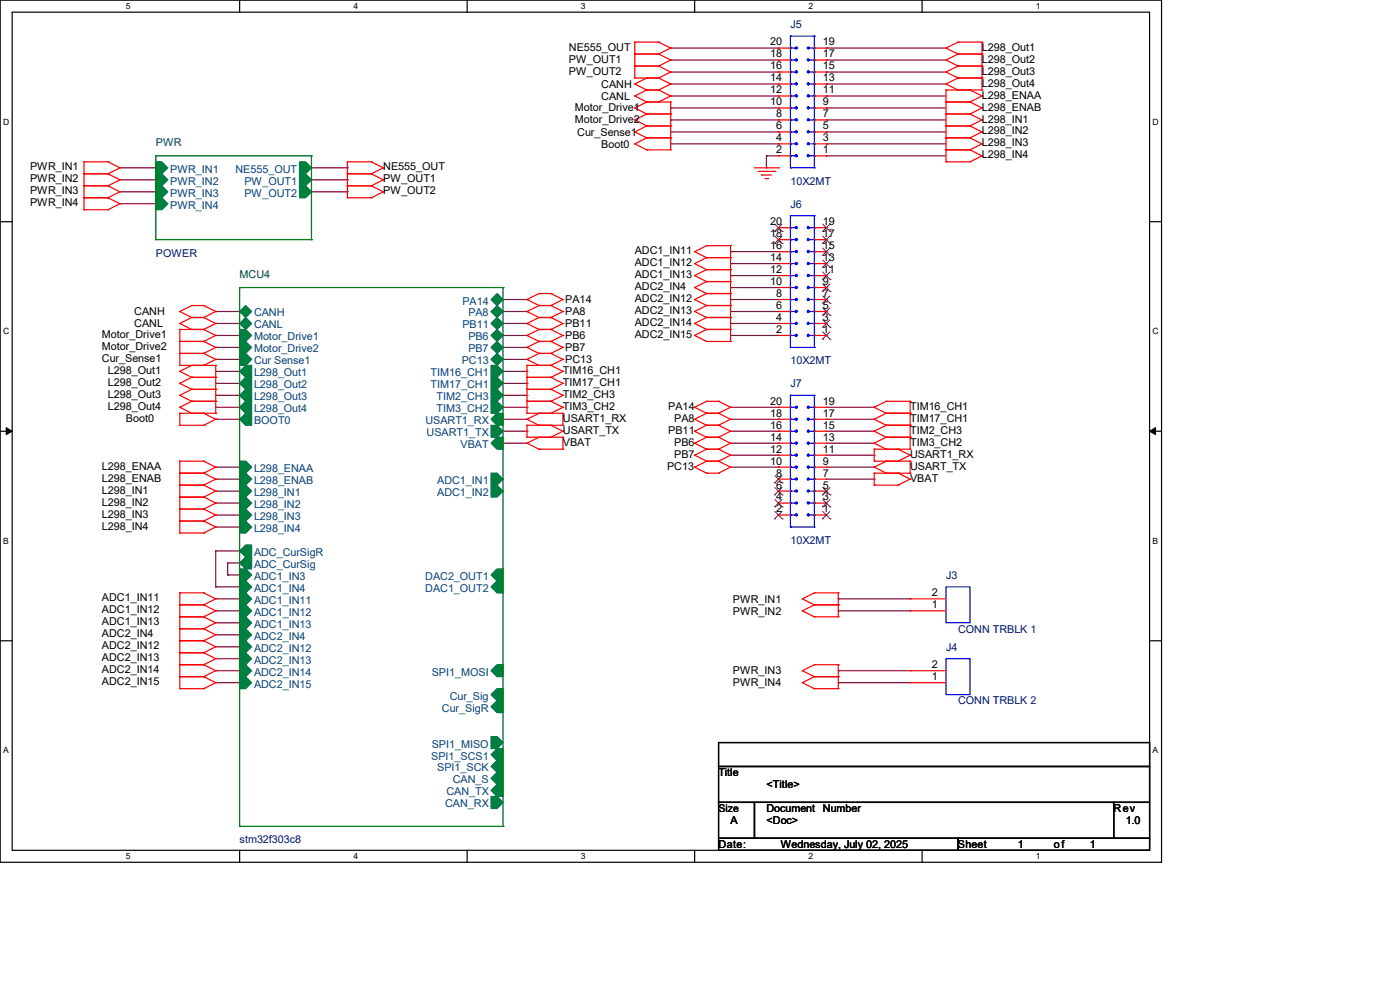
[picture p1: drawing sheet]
<svg xmlns="http://www.w3.org/2000/svg" width="297mm" height="210mm" viewBox="0 0 297 210" stroke-linecap="round" stroke-linejoin="round" font-family="sans-serif">
<path d="M0 0h246.4v182.9h-246.4zM2.6 2.6h241.3v177.8h-241.3z" fill="none" stroke="#000" stroke-width=".25"/>
<g fill="#fff">
<path d="M26.7 .3h1v2h-1z"/>
<path d="M26.7 180.6h1v2h-1z"/>
</g>
<path d="M50.8 0v2.6M50.8 180.4v2.5" fill="none" stroke="#000" stroke-width=".25"/>
<g fill="#fff">
<path d="M75 .3h.9v2h-.9z"/>
<path d="M75 180.6h.9v2h-.9z"/>
</g>
<path d="M99.1 0v2.6M99.1 180.4v2.5" fill="none" stroke="#000" stroke-width=".25"/>
<g fill="#fff">
<path d="M123.2 .3h1v2h-1z"/>
<path d="M123.2 180.6h1v2h-1z"/>
</g>
<path d="M147.4 0v2.6M147.4 180.4v2.5" fill="none" stroke="#000" stroke-width=".25"/>
<g fill="#fff">
<path d="M171.5 .3h1v2h-1z"/>
<path d="M171.5 180.6h1v2h-1z"/>
</g>
<path d="M195.6 0v2.6M195.6 180.4v2.5" fill="none" stroke="#000" stroke-width=".25"/>
<g fill="#fff">
<path d="M219.8 .3h.9v2h-.9z"/>
<path d="M219.8 180.6h.9v2h-.9z"/>
<path d="M.7 24.8h1.2v2h-1.2z"/>
<path d="M244.5 24.8h1.3v2h-1.3z"/>
<path d="M.7 69.3h1.2v1.9h-1.2z"/>
<path d="M244.5 69.3h1.3v1.9h-1.3z"/>
</g>
<path d="M0 47h2.6M243.9 47h2.5" fill="none" stroke="#000" stroke-width=".25"/>
<g fill="#fff">
<path d="M.7 113.7h1.2v2h-1.2z"/>
<path d="M244.5 113.7h1.2v2h-1.2z"/>
</g>
<path d="M0 91.5h2.6M243.9 91.5h2.5" fill="none" stroke="#000" stroke-width=".25"/>
<path d="M1.3 90.7l1.3 .8-1.3 .7zM243.9 91.5l1.3-.8v1.5z" fill="#000" stroke="#000" stroke-width=".21"/>
<g fill="#fff">
<path d="M.7 158.2h1.2v1.9h-1.2z"/>
<path d="M244.5 158.2h1.2v1.9h-1.2z"/>
</g>
<path d="M0 135.9h2.6M243.9 135.9h2.5M152.4 157.5h91.5v5.1h-91.5zM152.4 162.6h91.5v7.6h-91.5zM152.4 170.2h7.7v7.6h-7.7zM152.4 177.8h50.8v2.6h-50.8zM160.1 170.2h76.2v7.6h-76.2zM203.2 177.8h40.7v2.6h-40.7zM236.3 170.2h7.6v7.6h-7.6z" fill="none" stroke="#000" stroke-width=".25"/>
<g fill="none" stroke="#800040" stroke-width=".25">
<path d="M142.3 10.2h.1M142.3 12.7h.1M142.3 15.3h.1M142.3 17.8h.1M142.3 10.2h22.8M142.3 12.7h22.8M142.3 15.3h22.8M142.3 17.8h22.8M175.3 10.2h.1M175.3 12.7h.1M175.3 15.3h.1M175.3 17.8h.1"/>
<path d="M175.3 10.2h25.4M175.3 12.7h25.4M175.3 15.3h25.4M175.3 17.8h25.4M25.4 35.6h7.7M25.4 38.1h7.7M33.1 35.6h.1M33.1 38.1h.1M66.1 35.6h7.6M66.1 38.1h7.6M73.7 35.6h.1M73.7 38.1h.1"/>
<path d="M142.3 20.4h.1M142.3 22.9h.1M142.3 25.4h.1M142.3 20.4h22.8M142.3 22.9h22.8M142.3 25.4h22.8M142.3 28h22.8M142.3 30.5h22.8M162.6 33.1h.1M162.6 35.6h.1M162.6 33.1h2.5M162.6 33.1v2.5"/>
<path d="M165.1 30.5h.1M165.1 28h.1M175.3 20.4h.1M175.3 22.9h.1M175.3 25.4h.1M175.3 28h.1M175.3 30.5h.1M175.3 33.1h.1M175.3 20.4h25.4M175.3 22.9h25.4M175.3 25.4h25.4M175.3 28h25.4"/>
<path d="M175.3 30.5h25.4M175.3 33.1h25.4M25.4 40.7h7.7M25.4 43.2h7.7M33.1 40.7h.1M33.1 43.2h.1M66.1 40.7h7.6M73.7 40.7h.1M155 53.4h.1M155 55.9h.1M155 58.5h.1M155 53.4h10.1"/>
<path d="M155 55.9h10.1M155 58.5h10.1M45.8 71.2h.1M45.8 73.7h.1M45.8 76.2h.1M45.8 66.1h.1M45.8 68.6h.1M45.8 78.8h.1M45.8 71.2h5M45.8 73.7h5M45.8 76.2h5M45.8 66.1h5"/>
<path d="M45.8 68.6h5M45.8 78.8h5M106.7 71.2h5.1M106.7 73.7h5.1M106.7 76.2h5.1M106.7 66.1h5.1M106.7 68.6h5.1M106.7 78.8h5.1M106.7 63.5h5.1M111.8 63.5h.1M111.8 66.1h.1M111.8 68.6h.1"/>
<path d="M111.8 71.2h.1M111.8 73.7h.1M111.8 76.2h.1M111.8 78.8h.1M155 61h.1M155 63.5h.1M155 66.1h.1M155 68.6h.1M155 71.2h.1M155 71.2h10.1M155 66.1h10.1M155 68.6h10.1"/>
<path d="M155 63.5h10.1M155 61h10.1M45.8 81.3h.1M45.8 99.1h.1M45.8 83.9h.1M45.8 86.4h.1M45.8 88.9h.1M45.8 81.3h5M45.8 99.1h5M45.8 83.9h5M45.8 86.4h5M45.8 88.9h5"/>
<path d="M106.7 81.3h5.1M106.7 83.9h5.1M106.7 86.4h5.1M106.7 88.9h5.1M106.7 91.5h5.1M106.7 94h5.1M111.8 81.3h.1M111.8 83.9h.1M111.8 86.4h.1M111.8 88.9h.1M111.8 91.5h.1M111.8 94h.1"/>
<path d="M155 99.1h10.1M155 86.4h10.1M155 88.9h10.1M155 91.5h10.1M155 94h10.1M155 96.6h10.1M165.1 86.4h.1M165.1 88.9h.1M165.1 91.5h.1M165.1 94h.1M165.1 96.6h.1M165.1 99.1h.1"/>
<path d="M175.3 99.1h10.2M175.3 86.4h10.2M175.3 88.9h10.2M175.3 91.5h10.2M175.3 94h10.2M175.3 96.6h10.2M185.5 88.9h.1M185.5 86.4h.1M185.5 91.5h.1M185.5 94h.1M185.5 96.6h.1M185.5 99.1h.1"/>
<path d="M45.8 101.6h.1M45.8 104.2h.1M45.8 106.7h.1M45.8 109.3h.1M45.8 111.8h.1M45.8 116.9h.1M45.8 101.6h5M45.8 104.2h5M45.8 106.7h5M45.8 109.3h5M45.8 111.8h5M45.8 116.9h5"/>
<path d="M45.8 116.9v7.6M48.3 119.4h.1M48.3 119.4h2.5M48.3 119.4v2.6M175.3 101.6h10.2M185.5 101.6h.1M45.8 124.5h.1M45.8 127h5M45.8 129.6h5M45.8 132.1h5M45.8 134.7h5M45.8 137.2h5"/>
<path d="M45.8 139.7h5M45.8 124.5h5M48.3 122h.1M48.3 122h2.5M50.8 127h.1M50.8 129.6h.1M50.8 132.1h.1M50.8 134.7h.1M50.8 137.2h.1M50.8 139.7h.1M50.8 122h.1M50.8 124.5h.1"/>
<path d="M177.8 127h.1M177.8 129.6h.1M177.8 127h15.3M177.8 129.6h15.3M45.8 142.3h5M45.8 144.8h5M50.8 142.3h.1M50.8 144.8h.1M177.8 142.3h.1M177.8 144.8h.1M177.8 142.3h15.3M177.8 144.8h15.3"/>
</g>
<g fill="none" stroke="#f00" stroke-width=".25">
<path d="M134.7 17.8h.1M134.7 11.5h.1M134.7 8.9h.1M134.7 14h.1M134.7 16.6h.1M134.7 16.6h5M134.7 17.8l2.5 1.3M134.7 11.5h5M134.7 8.9v7.7M134.7 8.9h5M134.7 14h5M137.2 16.6h.1"/>
<path d="M137.2 19.1h.1M137.2 16.6l-2.5 1.2M137.2 19.1h2.5M137.2 19.1l-2.5 1.3M139.7 16.6h.1M139.7 19.1h.1M139.7 11.5h.1M139.7 8.9h.1M139.7 14h.1M139.7 16.6l2.6 1.2M139.7 19.1l2.6 1.3M139.7 8.9l2.6 1.3"/>
<path d="M139.7 11.5l2.6 1.2M139.7 14l2.6 1.3M142.3 17.8h.1M142.3 10.2h.1M142.3 12.7h.1M142.3 15.3h.1M142.3 17.8l-2.6 1.3M142.3 10.2l-2.6 1.3M142.3 12.7l-2.6 1.3M142.3 15.3l-2.6 1.3M165.1 17.8h.1M165.1 15.3h.1"/>
<path d="M165.1 12.7h.1M165.1 10.2h.1M165.1 17.8h2.6M165.1 15.3h2.6M165.1 12.7h2.6M165.1 10.2h2.6M172.8 17.8h2.5M172.8 15.3h2.5M172.8 12.7h2.5M172.8 10.2h2.5M175.3 17.8h.1M175.3 15.3h.1"/>
<path d="M175.3 12.7h.1M175.3 10.2h.1M200.7 10.2h.1M200.7 12.7h.1M200.7 19.1h.1M200.7 15.3h.1M200.7 17.8h.1M200.7 19.1h7.6M200.7 10.2l2.5 1.3M200.7 12.7l2.5 1.3M200.7 19.1v15.2M200.7 15.3l2.5 1.3"/>
<path d="M200.7 17.8l2.5 1.3M203.2 8.9h.1M203.2 11.5h.1M203.2 14h.1M203.2 16.6h.1M203.2 19.1h.1M203.2 16.6h5.1M203.2 11.5h5.1M203.2 8.9h5.1M203.2 14h5.1M203.2 8.9l-2.5 1.3M203.2 11.5l-2.5 1.2"/>
<path d="M203.2 14l-2.5 1.3M203.2 16.6l-2.5 1.2M205.8 19.1h.1M205.8 19.1l2.5 1.3M208.3 8.9h.1M208.3 11.5h.1M208.3 14h.1M208.3 16.6h.1M208.3 19.1h.1M208.3 8.9v10.2M17.8 36.9h.1M17.8 34.3h.1"/>
<path d="M17.8 39.4h.1M17.8 34.3h5.1M17.8 39.4h5.1M17.8 36.9h5.1M17.8 34.3v10.2M22.9 36.9h.1M22.9 34.3h.1M22.9 39.4h.1M22.9 34.3l2.5 1.3M22.9 36.9l2.5 1.2M22.9 39.4l2.5 1.3M25.4 35.6h.1"/>
<path d="M25.4 38.1h.1M25.4 35.6l-2.5 1.3M25.4 38.1l-2.5 1.3M73.7 39.4h.1M73.7 36.9h.1M73.7 34.3h.1M73.7 34.3h5.1M73.7 39.4h5.1M73.7 34.3v7.7M73.7 36.9h5.1M78.8 39.4h.1M78.8 36.9h.1"/>
<path d="M78.8 34.3h.1M78.8 36.9l2.5 1.2M78.8 39.4l2.5 1.3M78.8 34.3l2.5 1.3M81.3 38.1h.1M81.3 35.6h.1M81.3 38.1l-2.5 1.3M81.3 35.6l-2.5 1.3M134.7 20.4h.1M134.7 22.9h.1M134.7 25.4h.1M134.7 30.5h.1"/>
<path d="M134.7 28h.1M134.7 20.4l2.5 1.2M134.7 22.9l2.5 1.3M134.7 25.4l2.5 1.3M134.7 30.5l2.5 1.3M134.7 28l2.5 1.3M137.2 21.6h.1M137.2 24.2h.1M137.2 26.7h.1M137.2 29.3h.1M137.2 31.8h.1M137.2 21.6h5.1"/>
<path d="M137.2 24.2h5.1M137.2 26.7h5.1M137.2 29.3h5.1M137.2 31.8h5.1M137.2 21.6l-2.5 1.3M137.2 24.2l-2.5 1.2M137.2 29.3l-2.5 1.2M137.2 26.7l-2.5 1.3M139.7 21.6h.1M142.3 20.4h.1M142.3 21.6h.1M142.3 24.2h.1"/>
<path d="M142.3 26.7h.1M142.3 29.3h.1M142.3 31.8h.1M142.3 20.4l-2.6 1.2M142.3 21.6v10.2M160.1 35.6h5M160.8 36.4h3.6M161.6 37.1h.1M161.6 37.1h2M162.3 37.9h.6M162.9 37.9h.1M164.4 36.4h.1"/>
<path d="M165.1 35.6h.1M165.1 33.1h.1M165.1 30.5h.1M165.1 28h.1M165.1 25.4h.1M165.1 22.9h.1M165.1 20.4h.1M165.1 33.1h2.6M165.1 30.5h2.6M165.1 28h2.6M165.1 25.4h2.6M165.1 22.9h2.6"/>
<path d="M165.1 20.4h2.6M172.8 33.1h2.5M172.8 30.5h2.5M172.8 28h2.5M172.8 25.4h2.5M172.8 22.9h2.5M172.8 20.4h2.5M175.3 33.1h.1M175.3 30.5h.1M175.3 28h.1M175.3 25.4h.1M175.3 22.9h.1"/>
<path d="M175.3 20.4h.1M200.7 21.6h.1M200.7 24.2h.1M200.7 26.7h.1M200.7 29.3h.1M200.7 31.8h.1M200.7 34.3h.1M200.7 21.6h5.1M200.7 24.2h5.1M200.7 26.7h5.1M200.7 29.3h5.1M200.7 31.8h5.1"/>
<path d="M200.7 34.3h5.1M205.8 21.6h.1M205.8 24.2h.1M205.8 26.7h.1M205.8 29.3h.1M205.8 31.8h.1M205.8 34.3h.1M205.8 21.6l2.5 1.3M205.8 24.2l2.5 1.2M205.8 26.7l2.5 1.3M205.8 29.3l2.5 1.2M205.8 31.8l2.5 1.3"/>
<path d="M208.3 20.4h.1M208.3 22.9h.1M208.3 25.4h.1M208.3 28h.1M208.3 30.5h.1M208.3 33.1h.1M208.3 20.4l-2.5 1.2M208.3 22.9l-2.5 1.3M208.3 25.4l-2.5 1.3M208.3 28l-2.5 1.3M208.3 30.5l-2.5 1.3M208.3 33.1l-2.5 1.2"/>
<path d="M17.8 42h.1M17.8 44.5h.1M17.8 42h5.1M17.8 44.5h5.1M22.9 42h.1M22.9 44.5h.1M22.9 42l2.5 1.2M25.4 40.7h.1M25.4 43.2h.1M25.4 40.7l-2.5 1.3M25.4 43.2l-2.5 1.3M73.7 42h.1"/>
<path d="M73.7 42h5.1M78.8 42h.1M81.3 40.7h.1M81.3 40.7l-2.5 1.3M147.4 53.4h.1M147.4 55.9h.1M147.4 58.5h.1M147.4 53.4l2.5 1.3M147.4 55.9l2.5 1.3M147.4 58.5l2.5 1.2M149.9 52.1h.1M149.9 54.7h.1"/>
<path d="M149.9 57.2h.1M149.9 59.7h.1M149.9 52.1l-2.5 1.3M149.9 52.1h5.1M149.9 54.7h5.1M149.9 54.7l-2.5 1.2M149.9 57.2h5.1M149.9 57.2l-2.5 1.3M149.9 59.7h5.1M149.9 59.7l-2.5 1.3M155 52.1h.1M155 54.7h.1"/>
<path d="M155 57.2h.1M155 59.7h.1M155 52.1v20.3M165.1 58.5h.1M165.1 55.9h.1M165.1 53.4h.1M165.1 50.8h.1M165.1 48.3h.1M165.1 58.5h2.6M165.1 55.9h2.6M165.1 53.4h2.6M165.1 50.8h2.6"/>
<path d="M165.1 48.3h2.6M172.8 58.5h2.5M172.8 55.9h2.5M172.8 53.4h2.5M172.8 50.8h2.5M172.8 48.3h2.5M175.3 58.5h.1M175.3 55.9h.1M175.3 53.4h.1M175.3 50.8h.1M175.3 48.3h.1M38.1 66.1h.1"/>
<path d="M38.1 68.6h.1M38.1 72.4h.1M38.1 69.9h.1M38.1 75h.1M38.1 77.5h.1M38.1 78.8h.1M38.1 78.8l2.6 1.3M38.1 66.1l2.6 1.3M38.1 69.9h5.1M38.1 68.6l2.6 1.3M38.1 72.4h5.1M38.1 69.9v7.6"/>
<path d="M38.1 75h5.1M38.1 77.5h7.7M40.7 64.8h.1M40.7 67.4h.1M40.7 69.9h.1M40.7 77.5h.1M40.7 64.8l-2.6 1.3M40.7 64.8h2.5M40.7 67.4h2.5M40.7 67.4l-2.6 1.2M40.7 77.5l-2.6 1.3M43.2 64.8h.1"/>
<path d="M43.2 67.4h.1M43.2 69.9h.1M43.2 72.4h.1M43.2 75h.1M43.2 77.5h.1M43.2 64.8l2.6 1.3M43.2 67.4l2.6 1.2M43.2 69.9l2.6 1.3M43.2 72.4l2.6 1.3M43.2 75l2.6 1.2M45.8 66.1h.1M45.8 68.6h.1"/>
<path d="M45.8 71.2h.1M45.8 73.7h.1M45.8 76.2h.1M45.8 77.5h.1M45.8 66.1l-2.6 1.3M45.8 68.6l-2.6 1.3M45.8 71.2l-2.6 1.2M45.8 73.7l-2.6 1.3M45.8 76.2l-2.6 1.3M45.8 77.5v10.2M111.8 63.5h.1M111.8 66.1h.1"/>
<path d="M111.8 68.6h.1M111.8 71.2h.1M111.8 73.7h.1M111.8 76.2h.1M111.8 77.5h.1M111.8 77.5h5.1M111.8 63.5l2.5 1.3M111.8 66.1l2.5 1.3M111.8 68.6l2.5 1.3M111.8 71.2l2.5 1.2M111.8 73.7l2.5 1.3M111.8 76.2l2.5 1.3"/>
<path d="M111.8 77.5v10.2M114.3 62.3h.1M114.3 64.8h.1M114.3 67.4h.1M114.3 69.9h.1M114.3 72.4h.1M114.3 75h.1M114.3 77.5h.1M114.3 64.8h2.6M114.3 67.4h2.6M114.3 69.9h2.6M114.3 72.4h2.6"/>
<path d="M114.3 75h2.6M114.3 62.3l-2.5 1.2M114.3 62.3h2.6M114.3 64.8l-2.5 1.3M114.3 67.4l-2.5 1.2M114.3 69.9l-2.5 1.3M114.3 72.4l-2.5 1.3M114.3 75l-2.5 1.2M116.9 62.3h.1M116.9 64.8h.1M116.9 67.4h.1M116.9 69.9h.1"/>
<path d="M116.9 72.4h.1M116.9 75h.1M116.9 77.5h.1M116.9 62.3l2.5 1.2M116.9 64.8l2.5 1.3M116.9 67.4l2.5 1.2M116.9 69.9l2.5 1.3M116.9 72.4l2.5 1.3M116.9 75l2.5 1.2M116.9 77.5l2.5 1.3M119.4 63.5h.1M119.4 66.1h.1"/>
<path d="M119.4 68.6h.1M119.4 71.2h.1M119.4 73.7h.1M119.4 76.2h.1M119.4 78.8h.1M119.4 63.5l-2.5 1.3M119.4 66.1l-2.5 1.3M119.4 68.6l-2.5 1.3M119.4 71.2l-2.5 1.2M119.4 73.7l-2.5 1.3M119.4 76.2l-2.5 1.3M119.4 78.8l-2.5 1.3"/>
<path d="M147.4 61h.1M147.4 63.5h.1M147.4 66.1h.1M147.4 68.6h.1M147.4 71.2h.1M147.4 68.6l2.5 1.3M147.4 61l2.5 1.3M147.4 63.5l2.5 1.3M147.4 66.1l2.5 1.3M147.4 71.2l2.5 1.2M149.9 62.3h.1M149.9 64.8h.1"/>
<path d="M149.9 67.4h.1M149.9 69.9h.1M149.9 72.4h.1M149.9 64.8h5.1M149.9 67.4h5.1M149.9 69.9h5.1M149.9 72.4h5.1M149.9 62.3h5.1M149.9 62.3l-2.5 1.2M149.9 64.8l-2.5 1.3M149.9 67.4l-2.5 1.2M149.9 69.9l-2.5 1.3"/>
<path d="M155 62.3h.1M155 64.8h.1M155 67.4h.1M155 69.9h.1M155 72.4h.1M165.1 71.2h.1M165.1 68.6h.1M165.1 66.1h.1M165.1 63.5h.1M165.1 61h.1M165.1 71.2h2.6M165.1 68.6h2.6"/>
<path d="M165.1 66.1h2.6M165.1 63.5h2.6M165.1 61h2.6M172.8 71.2h2.5M172.8 68.6h2.5M172.8 66.1h2.5M172.8 63.5h2.5M172.8 61h2.5M175.3 71.2h.1M175.3 68.6h.1M175.3 66.1h.1M175.3 63.5h.1"/>
<path d="M175.3 61h.1M38.1 81.3h.1M38.1 97.8h.1M38.1 86.4h.1M38.1 83.9h.1M38.1 90.2h.1M38.1 87.7h.1M38.1 87.7v2.5M38.1 97.8v15.3M38.1 81.3l2.6 1.3M38.1 97.8h5.1M38.1 87.7h7.7"/>
<path d="M38.1 86.4l2.6 1.3M38.1 83.9l2.6 1.2M38.1 90.2h5.1M40.7 80.1h.1M40.7 82.6h.1M40.7 85.1h.1M40.7 87.7h.1M40.7 80.1l-2.6 1.2M40.7 80.1h5.1M40.7 82.6h5.1M40.7 85.1l-2.6 1.3M40.7 85.1h5.1"/>
<path d="M40.7 82.6l-2.6 1.3M43.2 97.8h.1M43.2 90.2h.1M43.2 87.7h.1M43.2 97.8l2.6 1.3M43.2 87.7l2.6 1.2M45.8 80.1h.1M45.8 82.6h.1M45.8 99.1h.1M45.8 85.1h.1M45.8 87.7h.1M45.8 88.9h.1"/>
<path d="M45.8 99.1l-2.6 1.3M45.8 88.9l-2.6 1.3M111.8 80.1h.1M111.8 82.6h.1M111.8 85.1h.1M111.8 87.7h.1M111.8 92.8h.1M111.8 90.2h.1M111.8 88.9h.1M111.8 94h.1M111.8 80.1h5.1M111.8 82.6h5.1"/>
<path d="M111.8 85.1h5.1M111.8 87.7h7.6M111.8 90.2h7.6M111.8 92.8h7.6M111.8 90.2v2.6M111.8 88.9l2.5 1.3M111.8 94l2.5 1.3M114.3 87.7h.1M114.3 90.2h.1M114.3 92.8h.1M114.3 95.3h.1M114.3 95.3h5.1"/>
<path d="M114.3 87.7l-2.5 1.2M114.3 92.8l-2.5 1.2M116.9 80.1h.1M116.9 82.6h.1M116.9 85.1h.1M116.9 87.7h.1M116.9 92.8h.1M116.9 90.2h.1M116.9 80.1l2.5 1.2M116.9 82.6l2.5 1.3M116.9 85.1l2.5 1.3M116.9 90.2l2.5 1.3"/>
<path d="M119.4 81.3h.1M119.4 83.9h.1M119.4 86.4h.1M119.4 91.5h.1M119.4 87.7h.1M119.4 90.2h.1M119.4 92.8h.1M119.4 95.3h.1M119.4 81.3l-2.5 1.3M119.4 83.9l-2.5 1.2M119.4 86.4l-2.5 1.3M119.4 91.5l-2.5 1.3"/>
<path d="M119.4 87.7v2.5M119.4 92.8v2.5M147.4 86.4h.1M147.4 88.9h.1M147.4 91.5h.1M147.4 94h.1M147.4 96.6h.1M147.4 99.1h.1M147.4 99.1l2.5 1.3M147.4 88.9l2.5 1.3M147.4 91.5l2.5 1.3M147.4 94l2.5 1.3"/>
<path d="M147.4 86.4l2.5 1.3M147.4 96.6l2.5 1.2M149.9 85.1h.1M149.9 87.7h.1M149.9 90.2h.1M149.9 92.8h.1M149.9 95.3h.1M149.9 97.8h.1M149.9 97.8h2.5M149.9 85.1h2.5M149.9 87.7h2.5M149.9 90.2h2.5"/>
<path d="M149.9 85.1l-2.5 1.3M149.9 87.7l-2.5 1.2M149.9 90.2l-2.5 1.3M149.9 92.8h2.5M149.9 92.8l-2.5 1.2M149.9 95.3h2.5M149.9 95.3l-2.5 1.3M149.9 97.8l-2.5 1.3M152.4 85.1h.1M152.4 87.7h.1M152.4 90.2h.1M152.4 92.8h.1"/>
<path d="M152.4 95.3h.1M152.4 97.8h.1M152.4 85.1l2.6 1.3M152.4 87.7l2.6 1.2M152.4 90.2l2.6 1.3M152.4 92.8l2.6 1.2M152.4 95.3l2.6 1.3M152.4 97.8l2.6 1.3M155 86.4h.1M155 88.9h.1M155 91.5h.1M155 94h.1"/>
<path d="M155 96.6h.1M155 99.1h.1M155 86.4l-2.6 1.3M155 88.9l-2.6 1.3M155 91.5l-2.6 1.3M155 94l-2.6 1.3M155 96.6l-2.6 1.2M155 99.1l-2.6 1.3M165.1 99.1h.1M165.1 96.6h.1M165.1 94h.1M165.1 91.5h.1"/>
<path d="M165.1 88.9h.1M165.1 86.4h.1M165.1 99.1h2.6M165.1 96.6h2.6M165.1 94h2.6M165.1 91.5h2.6M165.1 88.9h2.6M165.1 86.4h2.6M172.8 99.1h2.5M172.8 96.6h2.5M172.8 94h2.5M172.8 91.5h2.5"/>
<path d="M172.8 88.9h2.5M172.8 86.4h2.5M175.3 99.1h.1M175.3 96.6h.1M175.3 94h.1M175.3 91.5h.1M175.3 88.9h.1M175.3 86.4h.1M185.5 97.8h.1M185.5 95.3h.1M185.5 86.4h.1M185.5 88.9h.1"/>
<path d="M185.5 91.5h.1M185.5 94h.1M185.5 99.1h.1M185.5 97.8h7.6M185.5 95.3h7.6M185.5 95.3v2.5M185.5 86.4l2.5 1.3M185.5 88.9l2.5 1.3M185.5 91.5l2.5 1.3M185.5 94l2.5 1.3M185.5 99.1l2.5 1.3M188 85.1h.1"/>
<path d="M188 87.7h.1M188 90.2h.1M188 92.8h.1M188 95.3h.1M188 97.8h.1M188 85.1h5.1M188 87.7h5.1M188 90.2h5.1M188 92.8h5.1M188 85.1l-2.5 1.3M188 87.7l-2.5 1.2M188 90.2l-2.5 1.3"/>
<path d="M188 92.8l-2.5 1.2M188 97.8l-2.5 1.3M190.5 97.8h.1M190.5 95.3h.1M190.5 95.3l2.6 1.3M193.1 96.6h.1M193.1 85.1h.1M193.1 87.7h.1M193.1 90.2h.1M193.1 92.8h.1M193.1 95.3h.1M193.1 97.8h.1"/>
<path d="M193.1 96.6l-2.6 1.2M193.1 85.1v10.2M193.1 97.8v2.6M38.1 100.4h.1M38.1 102.9h.1M38.1 105.5h.1M38.1 108h.1M38.1 110.5h.1M38.1 113.1h.1M38.1 100.4h5.1M38.1 102.9h5.1M38.1 105.5h5.1"/>
<path d="M38.1 108h5.1M38.1 110.5h5.1M38.1 113.1h5.1M43.2 100.4h.1M43.2 102.9h.1M43.2 105.5h.1M43.2 108h.1M43.2 110.5h.1M43.2 113.1h.1M43.2 100.4l2.6 1.2M43.2 102.9l2.6 1.3M43.2 105.5l2.6 1.2"/>
<path d="M43.2 108l2.6 1.3M43.2 110.5l2.6 1.3M45.8 101.6h.1M45.8 104.2h.1M45.8 106.7h.1M45.8 109.3h.1M45.8 111.8h.1M45.8 101.6l-2.6 1.3M45.8 104.2l-2.6 1.3M45.8 106.7l-2.6 1.3M45.8 109.3l-2.6 1.2M45.8 111.8l-2.6 1.3"/>
<path d="M149.9 100.4h.1M149.9 100.4h2.5M152.4 100.4h.1M165.1 109.3h.1M165.1 106.7h.1M165.1 104.2h.1M165.1 101.6h.1M165.1 109.3h2.6M165.1 106.7h2.6M165.1 104.2h2.6M165.1 101.6h2.6M172.8 109.3h2.5"/>
<path d="M172.8 106.7h2.5M172.8 104.2h2.5M172.8 101.6h2.5M175.3 109.3h.1M175.3 106.7h.1M175.3 104.2h.1M175.3 101.6h.1M185.5 102.9h.1M185.5 100.4h.1M185.5 100.4h7.6M185.5 102.9h5M185.5 100.4v2.5"/>
<path d="M188 100.4h.1M190.5 102.9h.1M190.5 100.4h.1M190.5 100.4l2.6 1.2M193.1 101.6h.1M193.1 100.4h.1M193.1 101.6l-2.6 1.3M38.1 128.3h.1M38.1 125.8h.1M38.1 130.9h.1M38.1 133.4h.1M38.1 135.9h.1"/>
<path d="M38.1 138.5h.1M38.1 125.8h5.1M38.1 128.3h5.1M38.1 130.9h5.1M38.1 125.8v20.3M38.1 133.4h5.1M38.1 135.9h5.1M38.1 138.5h5.1M43.2 128.3h.1M43.2 125.8h.1M43.2 130.9h.1M43.2 133.4h.1"/>
<path d="M43.2 135.9h.1M43.2 138.5h.1M43.2 125.8l2.6 1.2M43.2 128.3l2.6 1.3M43.2 130.9l2.6 1.2M43.2 133.4l2.6 1.3M43.2 135.9l2.6 1.3M43.2 138.5l2.6 1.2M45.8 127h.1M45.8 129.6h.1M45.8 132.1h.1M45.8 134.7h.1"/>
<path d="M45.8 137.2h.1M45.8 139.7h.1M45.8 127l-2.6 1.3M45.8 129.6l-2.6 1.3M45.8 132.1l-2.6 1.3M45.8 134.7l-2.6 1.2M45.8 137.2l-2.6 1.3M45.8 139.7l-2.6 1.3M170.2 127h.1M170.2 129.6h.1M170.2 127l2.6 1.3M170.2 129.6l2.6 1.3"/>
<path d="M172.8 125.8h.1M172.8 128.3h.1M172.8 130.9h.1M172.8 125.8l-2.6 1.2M172.8 125.8h5M172.8 128.3h5M172.8 128.3l-2.6 1.3M172.8 130.9h5M177.8 125.8h.1M177.8 128.3h.1M177.8 130.9h.1M177.8 125.8v5.1"/>
<path d="M193.1 129.6h.1M193.1 127h.1M193.1 129.6h7.6M193.1 127h7.6M38.1 141h.1M38.1 143.6h.1M38.1 146.1h.1M38.1 143.6h5.1M38.1 146.1h5.1M38.1 141h5.1M43.2 141h.1M43.2 143.6h.1"/>
<path d="M43.2 146.1h.1M43.2 141l2.6 1.3M43.2 143.6l2.6 1.2M45.8 142.3h.1M45.8 144.8h.1M45.8 142.3l-2.6 1.3M45.8 144.8l-2.6 1.3M170.2 144.8h.1M170.2 142.3h.1M170.2 144.8l2.6 1.3M170.2 142.3l2.6 1.3M172.8 143.6h.1"/>
<path d="M172.8 146.1h.1M172.8 141h.1M172.8 143.6l-2.6 1.2M172.8 143.6h5M172.8 146.1h5M172.8 141l-2.6 1.3M172.8 141h5M177.8 143.6h.1M177.8 146.1h.1M177.8 141h.1M177.8 141v5.1M193.1 144.8h.1"/>
<path d="M193.1 142.3h.1M193.1 144.8h7.6M193.1 142.3h7.6"/>
</g>
<g fill="#008040" stroke="#008040" stroke-width=".25">
<path d="M104.2 102.9h1.3l1.2 1.3-1.2 1.3h-1.3z" fill-rule="evenodd"/>
<path d="M50.8 130.9h1.3l1.3 1.2-1.3 1.3h-1.3z" fill-rule="evenodd"/>
<path d="M50.8 141h1.3l1.3 1.3-1.3 1.3h-1.3z" fill-rule="evenodd"/>
<path d="M104.2 71.2l1.3-1.3 1.2 1.3-1.2 1.2z" fill-rule="evenodd"/>
<path d="M50.8 119.4l1.3-1.2h1.3v2.5h-1.3z" fill-rule="evenodd"/>
<path d="M50.8 120.7h1.3l1.3 1.3-1.3 1.2h-1.3z" fill-rule="evenodd"/>
<path d="M50.8 143.6h1.3l1.3 1.2-1.3 1.3h-1.3z" fill-rule="evenodd"/>
<path d="M105.5 72.4l1.2 1.3-1.2 1.3-1.3-1.3z" fill-rule="evenodd"/>
<path d="M50.8 123.2h1.3l1.3 1.3-1.3 1.3h-1.3z" fill-rule="evenodd"/>
<path d="M104.2 122l1.3-1.3h1.2v2.5h-1.2z" fill-rule="evenodd"/>
<path d="M104.2 90.2h1.3l1.2 1.3-1.2 1.3h-1.3z" fill-rule="evenodd"/>
<path d="M104.2 167.7l1.3-1.3h1.2v2.6h-1.2z" fill-rule="evenodd"/>
<path d="M50.8 102.9h1.3l1.3 1.3-1.3 1.3h-1.3z" fill-rule="evenodd"/>
<path d="M50.8 133.4h1.3l1.3 1.3-1.3 1.2h-1.3z" fill-rule="evenodd"/>
<path d="M104.2 68.6l1.3-1.2 1.2 1.2-1.2 1.3z" fill-rule="evenodd"/>
<path d="M104.2 66.1l1.3-1.3 1.2 1.3-1.2 1.3z" fill-rule="evenodd"/>
<path d="M50.8 69.9h1.3l1.3 1.3-1.3 1.2h-1.3z" fill-rule="evenodd"/>
<path d="M50.8 105.5h1.3l1.3 1.2-1.3 1.3h-1.3z" fill-rule="evenodd"/>
<path d="M105.5 87.7h1.2v2.5h-1.2l-1.3-1.3z" fill-rule="evenodd"/>
<path d="M104.2 169h1.3l1.2 1.2-1.2 1.3h-1.3z" fill-rule="evenodd"/>
<path d="M52.1 77.5h1.3v2.6h-1.3l-1.3-1.3z" fill-rule="evenodd"/>
<path d="M50.8 81.3l1.3-1.2h1.3v2.5h-1.3z" fill-rule="evenodd"/>
<path d="M52.1 87.7h1.3v2.5h-1.3l-1.3-1.3z" fill-rule="evenodd"/>
<path d="M50.8 75h1.3l1.3 1.2-1.3 1.3h-1.3z" fill-rule="evenodd"/>
<path d="M104.2 124.5l1.3-1.3h1.2v2.6h-1.2z" fill-rule="evenodd"/>
<path d="M50.8 72.4h1.3l1.3 1.3-1.3 1.3h-1.3z" fill-rule="evenodd"/>
<path d="M50.8 108h1.3l1.3 1.3-1.3 1.2h-1.3z" fill-rule="evenodd"/>
<path d="M104.2 162.6l1.3-1.3h1.2v2.6h-1.2z" fill-rule="evenodd"/>
<path d="M50.8 125.8h1.3l1.3 1.2-1.3 1.3h-1.3z" fill-rule="evenodd"/>
<path d="M50.8 135.9h1.3l1.3 1.3-1.3 1.3h-1.3z" fill-rule="evenodd"/>
<path d="M104.2 94l1.3-1.2h1.2v2.5h-1.2z" fill-rule="evenodd"/>
<path d="M104.2 100.4h1.3l1.2 1.2-1.2 1.3h-1.3z" fill-rule="evenodd"/>
<path d="M50.8 128.3h1.3l1.3 1.3-1.3 1.3h-1.3z" fill-rule="evenodd"/>
<path d="M105.5 62.3l1.2 1.2-1.2 1.3-1.3-1.3z" fill-rule="evenodd"/>
<path d="M50.8 110.5h1.3l1.3 1.3-1.3 1.3h-1.3z" fill-rule="evenodd"/>
<path d="M105.5 75l1.2 1.2-1.2 1.3-1.3-1.3z" fill-rule="evenodd"/>
<path d="M105.5 158.8h1.2v2.5h-1.2l-1.3-1.2z" fill-rule="evenodd"/>
<path d="M104.2 77.5h1.3l1.2 1.3-1.2 1.3h-1.3z" fill-rule="evenodd"/>
<path d="M50.8 66.1l1.3-1.3 1.3 1.3-1.3 1.3z" fill-rule="evenodd"/>
<path d="M104.2 85.1h1.3l1.2 1.3-1.2 1.3h-1.3z" fill-rule="evenodd"/>
<path d="M104.2 82.6h1.3l1.2 1.3-1.2 1.2h-1.3z" fill-rule="evenodd"/>
<path d="M104.2 80.1h1.3l1.2 1.2-1.2 1.3h-1.3z" fill-rule="evenodd"/>
<path d="M50.8 97.8h1.3l1.3 1.3-1.3 1.3h-1.3z" fill-rule="evenodd"/>
<path d="M50.8 100.4h1.3l1.3 1.2-1.3 1.3h-1.3z" fill-rule="evenodd"/>
<path d="M104.2 149.9l1.3-1.3h1.2v2.6h-1.2z" fill-rule="evenodd"/>
<path d="M105.5 146.1h1.2v2.5h-1.2l-1.3-1.2z" fill-rule="evenodd"/>
<path d="M50.8 68.6l1.3-1.2 1.3 1.2-1.3 1.3z" fill-rule="evenodd"/>
<path d="M52.1 115.6h1.3v2.6h-1.3l-1.3-1.3z" fill-rule="evenodd"/>
<path d="M50.8 138.5h1.3l1.3 1.2-1.3 1.3h-1.3z" fill-rule="evenodd"/>
<path d="M104.2 156.3h1.3l1.2 1.2-1.2 1.3h-1.3z" fill-rule="evenodd"/>
<path d="M50.8 83.9l1.3-1.3h1.3v2.5h-1.3z" fill-rule="evenodd"/>
<path d="M50.8 86.4l1.3-1.3h1.3v2.6h-1.3z" fill-rule="evenodd"/>
<path d="M104.2 142.3l1.3-1.3h1.2v2.6h-1.2z" fill-rule="evenodd"/>
<path d="M104.2 165.1l1.3-1.2h1.2v2.5h-1.2z" fill-rule="evenodd"/>
<path d="M33.1 34.3h1.2l1.3 1.3-1.3 1.3h-1.2z" fill-rule="evenodd"/>
<path d="M63.5 34.3h1.3l1.3 1.3-1.3 1.3h-1.3z" fill-rule="evenodd"/>
<path d="M33.1 36.9h1.2l1.3 1.2-1.3 1.3h-1.2z" fill-rule="evenodd"/>
<path d="M63.5 36.9h1.3l1.3 1.2-1.3 1.3h-1.3z" fill-rule="evenodd"/>
<path d="M33.1 39.4h1.2l1.3 1.3-1.3 1.3h-1.2z" fill-rule="evenodd"/>
<path d="M63.5 39.4h1.3l1.3 1.3-1.3 1.3h-1.3z" fill-rule="evenodd"/>
<path d="M33.1 42h1.2l1.3 1.2-1.3 1.3h-1.2z" fill-rule="evenodd"/>
</g>
<g fill="none" stroke="#008000" stroke-width=".25">
<path d="M33.1 33.1h.1M33.1 33.1h33M33.1 33.1v17.7M66.1 33.1h.1M66.1 33.1v17.7M33.1 50.8h.1M33.1 50.8h33M66.1 50.8h.1M50.8 61h.1M50.8 61h55.9M50.8 61v114.3M106.7 61h.1"/>
<path d="M106.7 61v114.3M50.8 175.3h.1M50.8 175.3h55.9M106.7 175.3h.1"/>
</g>
<g fill="none" stroke="#00f" stroke-width=".25">
<path d="M167.7 7.7h.1M167.7 17.8h.1M167.7 15.3h.1M167.7 12.7h.1M167.7 10.2h.1M167.7 7.7v27.9M167.7 7.7h5.1M167.7 17.8h1.3M167.7 15.3h1.3M167.7 12.7h1.3M167.7 10.2h1.3M171.5 17.8h1.3"/>
<path d="M171.5 15.3h1.3M171.5 12.7h1.3M171.5 10.2h1.3M172.8 7.7h.1M172.8 17.8h.1M172.8 15.3h.1M172.8 12.7h.1M172.8 10.2h.1M172.8 7.7v27.9M167.7 33.1h.1M167.7 35.6h.1M167.7 30.5h.1"/>
<path d="M167.7 28h.1M167.7 25.4h.1M167.7 22.9h.1M167.7 20.4h.1M167.7 35.6h5.1M167.7 33.1h1.3M167.7 30.5h1.3M167.7 28h1.3M167.7 25.4h1.3M167.7 22.9h1.3M167.7 20.4h1.3M171.5 33.1h1.3"/>
<path d="M171.5 30.5h1.3M171.5 28h1.3M171.5 25.4h1.3M171.5 22.9h1.3M171.5 20.4h1.3M172.8 33.1h.1M172.8 35.6h.1M172.8 30.5h.1M172.8 28h.1M172.8 25.4h.1M172.8 22.9h.1M172.8 20.4h.1"/>
<path d="M167.7 45.8h.1M167.7 58.5h.1M167.7 55.9h.1M167.7 53.4h.1M167.7 50.8h.1M167.7 48.3h.1M167.7 45.8v27.9M167.7 45.8h5.1M167.7 58.5h1.3M167.7 55.9h1.3M167.7 53.4h1.3M167.7 50.8h1.3"/>
<path d="M167.7 48.3h1.3M171.5 58.5h1.3M171.5 55.9h1.3M171.5 53.4h1.3M171.5 50.8h1.3M171.5 48.3h1.3M172.8 45.8h.1M172.8 58.5h.1M172.8 55.9h.1M172.8 53.4h.1M172.8 50.8h.1M172.8 48.3h.1"/>
<path d="M172.8 45.8v27.9M167.7 71.2h.1M167.7 73.7h.1M167.7 68.6h.1M167.7 66.1h.1M167.7 63.5h.1M167.7 61h.1M167.7 73.7h5.1M167.7 71.2h1.3M167.7 68.6h1.3M167.7 66.1h1.3M167.7 63.5h1.3"/>
<path d="M167.7 61h1.3M171.5 71.2h1.3M171.5 68.6h1.3M171.5 66.1h1.3M171.5 63.5h1.3M171.5 61h1.3M172.8 71.2h.1M172.8 73.7h.1M172.8 68.6h.1M172.8 66.1h.1M172.8 63.5h.1M172.8 61h.1"/>
<path d="M167.7 83.9h.1M167.7 99.1h.1M167.7 96.6h.1M167.7 94h.1M167.7 91.5h.1M167.7 88.9h.1M167.7 86.4h.1M167.7 83.9h5.1M167.7 83.9v27.9M167.7 99.1h1.3M167.7 96.6h1.3M167.7 94h1.3"/>
<path d="M167.7 91.5h1.3M167.7 88.9h1.3M167.7 86.4h1.3M171.5 99.1h1.3M171.5 96.6h1.3M171.5 94h1.3M171.5 91.5h1.3M171.5 88.9h1.3M171.5 86.4h1.3M172.8 83.9h.1M172.8 99.1h.1M172.8 96.6h.1"/>
<path d="M172.8 94h.1M172.8 91.5h.1M172.8 88.9h.1M172.8 86.4h.1M172.8 83.9v27.9M167.7 109.3h.1M167.7 111.8h.1M167.7 106.7h.1M167.7 104.2h.1M167.7 101.6h.1M167.7 111.8h5.1M167.7 109.3h1.3"/>
<path d="M167.7 106.7h1.3M167.7 104.2h1.3M167.7 101.6h1.3M171.5 109.3h1.3M171.5 106.7h1.3M171.5 104.2h1.3M171.5 101.6h1.3M172.8 109.3h.1M172.8 111.8h.1M172.8 106.7h.1M172.8 104.2h.1M172.8 101.6h.1"/>
<path d="M200.7 124.5h5.1v7.6h-5.1zM200.7 139.7h5.1v7.7h-5.1z"/>
</g>
<g fill="#00f" stroke="#00f" stroke-width=".25">
<circle cx="171.5" cy="109.2" r=".23"/>
<circle cx="168.9" cy="109.2" r=".23"/>
<circle cx="171.5" cy="106.7" r=".23"/>
<circle cx="168.9" cy="106.7" r=".23"/>
<circle cx="171.5" cy="104.2" r=".23"/>
<circle cx="168.9" cy="104.2" r=".23"/>
<circle cx="171.5" cy="101.6" r=".23"/>
<circle cx="168.9" cy="101.6" r=".23"/>
<circle cx="171.5" cy="99.1" r=".23"/>
<circle cx="168.9" cy="99.1" r=".23"/>
<circle cx="171.5" cy="96.5" r=".23"/>
<circle cx="168.9" cy="96.5" r=".23"/>
<circle cx="171.5" cy="94" r=".23"/>
<circle cx="168.9" cy="94" r=".23"/>
<circle cx="171.5" cy="91.5" r=".23"/>
<circle cx="168.9" cy="91.5" r=".23"/>
<circle cx="171.5" cy="88.9" r=".23"/>
<circle cx="168.9" cy="88.9" r=".23"/>
<circle cx="171.5" cy="86.4" r=".23"/>
<circle cx="168.9" cy="86.4" r=".23"/>
<circle cx="171.5" cy="71.1" r=".23"/>
<circle cx="168.9" cy="71.1" r=".23"/>
<circle cx="171.5" cy="68.6" r=".23"/>
<circle cx="168.9" cy="68.6" r=".23"/>
<circle cx="171.5" cy="66.1" r=".23"/>
<circle cx="168.9" cy="66.1" r=".23"/>
<circle cx="171.5" cy="63.5" r=".23"/>
<circle cx="168.9" cy="63.5" r=".23"/>
<circle cx="171.5" cy="61" r=".23"/>
<circle cx="168.9" cy="61" r=".23"/>
<circle cx="171.5" cy="58.4" r=".23"/>
<circle cx="168.9" cy="58.4" r=".23"/>
<circle cx="171.5" cy="55.9" r=".23"/>
<circle cx="168.9" cy="55.9" r=".23"/>
<circle cx="171.5" cy="53.4" r=".23"/>
<circle cx="168.9" cy="53.4" r=".23"/>
<circle cx="171.5" cy="50.8" r=".23"/>
<circle cx="168.9" cy="50.8" r=".23"/>
<circle cx="171.5" cy="48.3" r=".23"/>
<circle cx="168.9" cy="48.3" r=".23"/>
<circle cx="171.5" cy="33" r=".23"/>
<circle cx="168.9" cy="33" r=".23"/>
<circle cx="171.5" cy="30.5" r=".23"/>
<circle cx="168.9" cy="30.5" r=".23"/>
<circle cx="171.5" cy="28" r=".23"/>
<circle cx="168.9" cy="28" r=".23"/>
<circle cx="171.5" cy="25.4" r=".23"/>
<circle cx="168.9" cy="25.4" r=".23"/>
<circle cx="171.5" cy="22.9" r=".23"/>
<circle cx="168.9" cy="22.9" r=".23"/>
<circle cx="171.5" cy="20.3" r=".23"/>
<circle cx="168.9" cy="20.3" r=".23"/>
<circle cx="171.5" cy="17.8" r=".23"/>
<circle cx="168.9" cy="17.8" r=".23"/>
<circle cx="171.5" cy="15.3" r=".23"/>
<circle cx="168.9" cy="15.3" r=".23"/>
<circle cx="171.5" cy="12.7" r=".23"/>
<circle cx="168.9" cy="12.7" r=".23"/>
<circle cx="171.5" cy="10.2" r=".23"/>
<circle cx="168.9" cy="10.2" r=".23"/>
</g>
<g fill="none" stroke="#804000" stroke-width=".21">
<path d="M164.3 51.6h.1M164.3 49.1h.1M164.4 50.1l1.5 1.5M164.4 47.5l1.5 1.6M165.9 50.1l-1.6 1.5M165.9 47.5l-1.6 1.6M165.9 51.6h.1M165.9 49.1h.1M174.5 59.3h.1M174.5 56.7h.1M174.5 54.2h.1M174.5 51.6h.1"/>
<path d="M174.5 49.1h.1M174.5 57.7l1.6 1.6M174.5 55.2l1.6 1.5M174.5 52.6l1.6 1.6M174.5 50.1l1.6 1.5M174.5 47.5l1.6 1.6M176.1 57.7l-1.6 1.6M176.1 55.2l-1.6 1.5M176.1 52.6l-1.6 1.6M176.1 50.1l-1.6 1.5M176.1 47.5l-1.6 1.6M176.1 59.3h.1"/>
<path d="M176.1 56.7h.1M176.1 54.2h.1M176.1 51.6h.1M176.1 49.1h.1M174.5 72h.1M174.5 69.4h.1M174.5 66.9h.1M174.5 64.3h.1M174.5 61.8h.1M174.5 70.4l1.6 1.6M174.5 67.9l1.6 1.5M174.5 65.3l1.6 1.6"/>
<path d="M174.5 62.8l1.6 1.5M174.5 60.2l1.6 1.6M176.1 70.4l-1.6 1.6M176.1 67.9l-1.6 1.5M176.1 65.3l-1.6 1.6M176.1 62.8l-1.6 1.5M176.1 60.2l-1.6 1.6M176.1 72h.1M176.1 69.4h.1M176.1 66.9h.1M176.1 64.3h.1M176.1 61.8h.1"/>
<path d="M164.3 110.1h.1M164.3 107.5h.1M164.3 105h.1M164.3 102.4h.1M164.4 108.5l1.5 1.6M164.4 106l1.5 1.5M164.4 103.4l1.5 1.6M164.4 100.9l1.5 1.5M165.9 108.5l-1.6 1.6M165.9 106l-1.6 1.5M165.9 103.4l-1.6 1.6M165.9 100.9l-1.6 1.5"/>
<path d="M165.9 110.1h.1M165.9 107.5h.1M165.9 105h.1M165.9 102.4h.1M174.5 110.1h.1M174.5 107.5h.1M174.5 105h.1M174.5 108.5l1.6 1.6M174.5 106l1.6 1.5M174.5 103.4l1.6 1.6M176.1 108.5l-1.6 1.6M176.1 106l-1.6 1.5"/>
<path d="M176.1 103.4l-1.6 1.6M176.1 110.1h.1M176.1 107.5h.1M176.1 105h.1"/>
</g>
<g font-size="2.3" fill="#000080">
<text x="167.7" y="5.9">J5</text>
<text x="167.7" y="39.2">10X2MT</text>
<text x="167.7" y="44">J6</text>
<text x="33.1" y="54.4">POWER</text>
<text x="167.7" y="77.3">10X2MT</text>
<text x="167.7" y="82.1">J7</text>
<text x="167.7" y="115.4">10X2MT</text>
<text x="200.7" y="122.8">J3</text>
<text x="203.2" y="134.2">CONN TRBLK 1</text>
<text x="200.7" y="138">J4</text>
<text x="203.2" y="149.4">CONN TRBLK 2</text>
<text x="50.8" y="178.9">stm32f303c8</text>
</g>
<g font-size="2.3">
<text x="120.7" y="10.8">NE555_OUT</text>
<text x="163.4" y="9.7">20</text>
<text x="174.5" y="9.7">19</text>
<text x="208.3" y="10.8">L298_Out1</text>
<text x="120.7" y="13.3">PW_OUT1</text>
<text x="120.7" y="15.8">PW_OUT2</text>
<text x="163.4" y="17.3">14</text>
<text x="163.4" y="14.7">16</text>
<text x="163.4" y="12.2">18</text>
<text x="174.5" y="17.3">13</text>
<text x="174.5" y="14.7">15</text>
<text x="174.5" y="12.2">17</text>
<text x="208.3" y="13.3">L298_Out2</text>
<text x="208.3" y="15.8">L298_Out3</text>
<text x="122" y="23.5">Motor_Drive1</text>
<text x="127.6" y="18.6">CANH</text>
<text x="127.6" y="21.2">CANL</text>
<text x="163.4" y="22.4">10</text>
<text x="163.4" y="19.8">12</text>
<text x="174.5" y="22.4">9</text>
<text x="174.5" y="19.8">11</text>
<text x="208.3" y="20.9">L298_ENAA</text>
<text x="208.3" y="23.5">L298_ENAB</text>
<text x="208.3" y="18.4">L298_Out4</text>
<text x="122" y="26">Motor_Drive2</text>
<text x="122.5" y="28.8">Cur_Sense1</text>
<text x="164.6" y="30">4</text>
<text x="164.6" y="27.4">6</text>
<text x="164.6" y="24.9">8</text>
<text x="174.5" y="30">3</text>
<text x="174.5" y="27.4">5</text>
<text x="174.5" y="24.9">7</text>
<text x="208.3" y="26">L298_IN1</text>
<text x="208.3" y="28.5">L298_IN2</text>
<text x="127.6" y="31.3">Boot0</text>
<text x="164.6" y="32.5">2</text>
<text x="174.5" y="32.5">1</text>
<text x="208.3" y="31.1">L298_IN3</text>
<text x="208.3" y="33.6">L298_IN4</text>
<text x="6.4" y="36.2">PWR_IN1</text>
<text x="6.4" y="38.7">PWR_IN2</text>
<text x="6.4" y="41.2">PWR_IN3</text>
<text x="81.3" y="38.7">PW_OUT1</text>
<text x="81.3" y="41.2">PW_OUT2</text>
<text x="81.3" y="36.2">NE555_OUT</text>
<text x="6.4" y="43.8">PWR_IN4</text>
<text x="163.4" y="47.8">20</text>
<text x="174.5" y="47.8">19</text>
<text x="134.7" y="53.9">ADC1_IN11</text>
<text x="163.4" y="52.8">16</text>
<text x="163.4" y="50.3">18</text>
<text x="174.5" y="52.8">15</text>
<text x="174.5" y="50.3">17</text>
<text x="134.7" y="56.5">ADC1_IN12</text>
<text x="134.7" y="59">ADC1_IN13</text>
<text x="163.4" y="57.9">12</text>
<text x="163.4" y="55.4">14</text>
<text x="174.5" y="57.9">11</text>
<text x="174.5" y="55.4">13</text>
<text x="119.9" y="64.3">PA14</text>
<text x="134.7" y="61.6">ADC2_IN4</text>
<text x="134.7" y="64.1">ADC2_IN12</text>
<text x="163.4" y="60.5">10</text>
<text x="164.6" y="65.5">6</text>
<text x="164.6" y="63">8</text>
<text x="174.5" y="65.5">5</text>
<text x="174.5" y="63">7</text>
<text x="174.5" y="60.5">9</text>
<text x="21.6" y="71.7">Motor_Drive1</text>
<text x="28.5" y="66.9">CANH</text>
<text x="28.5" y="69.4">CANL</text>
<text x="119.9" y="66.9">PA8</text>
<text x="119.9" y="69.4">PB11</text>
<text x="119.9" y="72">PB6</text>
<text x="134.7" y="66.6">ADC2_IN13</text>
<text x="134.7" y="69.2">ADC2_IN14</text>
<text x="134.7" y="71.7">ADC2_IN15</text>
<text x="164.6" y="70.6">2</text>
<text x="164.6" y="68.1">4</text>
<text x="174.5" y="70.6">1</text>
<text x="174.5" y="68.1">3</text>
<text x="21.6" y="74.3">Motor_Drive2</text>
<text x="21.6" y="76.8">Cur_Sense1</text>
<text x="119.9" y="74.5">PB7</text>
<text x="119.9" y="77">PC13</text>
<text x="22.9" y="81.9">L298_Out2</text>
<text x="22.9" y="79.3">L298_Out1</text>
<text x="119.4" y="79.3">TIM16_CH1</text>
<text x="119.4" y="81.9">TIM17_CH1</text>
<text x="22.9" y="87">L298_Out4</text>
<text x="22.9" y="84.4">L298_Out3</text>
<text x="26.7" y="89.5">Boot0</text>
<text x="119.4" y="84.4">TIM2_CH3</text>
<text x="119.4" y="87">TIM3_CH2</text>
<text x="119.4" y="89.5">USART1_RX</text>
<text x="141.8" y="87">PA14</text>
<text x="143" y="89.5">PA8</text>
<text x="163.4" y="88.4">18</text>
<text x="163.4" y="85.9">20</text>
<text x="174.5" y="88.4">17</text>
<text x="174.5" y="85.9">19</text>
<text x="193.1" y="87">TIM16_CH1</text>
<text x="193.1" y="89.5">TIM17_CH1</text>
<text x="119.4" y="92">USART_TX</text>
<text x="119.4" y="94.6">VBAT</text>
<text x="141.8" y="92">PB11</text>
<text x="143" y="94.6">PB6</text>
<text x="163.4" y="93.5">14</text>
<text x="163.4" y="90.9">16</text>
<text x="174.5" y="93.5">13</text>
<text x="174.5" y="90.9">15</text>
<text x="193.1" y="92">TIM2_CH3</text>
<text x="193.1" y="94.6">TIM3_CH2</text>
<text x="21.6" y="99.7">L298_ENAA</text>
<text x="141.5" y="99.7">PC13</text>
<text x="143" y="97.1">PB7</text>
<text x="163.4" y="98.6">10</text>
<text x="163.4" y="96">12</text>
<text x="164.6" y="101.1">8</text>
<text x="174.5" y="101.1">7</text>
<text x="174.5" y="98.6">9</text>
<text x="174.5" y="96">11</text>
<text x="193.1" y="97.1">USART1_RX</text>
<text x="193.1" y="99.7">USART_TX</text>
<text x="21.6" y="102.2">L298_ENAB</text>
<text x="21.6" y="104.7">L298_IN1</text>
<text x="21.6" y="107.3">L298_IN2</text>
<text x="164.6" y="106.2">4</text>
<text x="164.6" y="103.6">6</text>
<text x="174.5" y="106.2">3</text>
<text x="174.5" y="103.6">5</text>
<text x="193.1" y="102.2">VBAT</text>
<text x="21.6" y="109.8">L298_IN3</text>
<text x="21.6" y="112.4">L298_IN4</text>
<text x="164.6" y="108.7">2</text>
<text x="174.5" y="108.7">1</text>
<text x="21.6" y="127.6">ADC1_IN11</text>
<text x="21.6" y="130.1">ADC1_IN12</text>
<text x="155.5" y="127.8">PWR_IN1</text>
<text x="155.5" y="130.4">PWR_IN2</text>
<text x="197.7" y="129">1</text>
<text x="197.7" y="126.5">2</text>
<text x="21.6" y="132.7">ADC1_IN13</text>
<text x="21.6" y="135.2">ADC2_IN4</text>
<text x="21.6" y="137.8">ADC2_IN12</text>
<text x="21.6" y="140.3">ADC2_IN13</text>
<text x="21.6" y="142.8">ADC2_IN14</text>
<text x="155.5" y="143.1">PWR_IN3</text>
<text x="197.7" y="141.7">2</text>
<text x="21.6" y="145.4">ADC2_IN15</text>
<text x="155.5" y="145.6">PWR_IN4</text>
<text x="197.7" y="144.3">1</text>
<text x="152.4" y="164.7">Title</text>
<text x="162.6" y="167.2">&lt;Title&gt;</text>
<text x="162.6" y="172.3">Document</text>
<text x="174.6" y="172.3">Number</text>
<text x="236.3" y="172.3">Rev</text>
<text x="152.4" y="179.9">Date:</text>
<text x="155" y="174.8">A</text>
<text x="162.6" y="174.8">&lt;Doc&gt;</text>
<text x="165.7" y="179.9">Wednesday, July 02, 2025</text>
<text x="203.2" y="179.9">Sheet</text>
<text x="215.9" y="179.9">1</text>
<text x="223.6" y="179.9">of</text>
<text x="231.2" y="179.9">1</text>
<text x="238.8" y="174.8">1.0</text>
</g>
<g font-size="2.3" fill="#004040">
<text x="33.1" y="31.1">PWR</text>
<text x="50.8" y="59">MCU4</text>
</g>
<g font-size="2.3" fill="#004080">
<text x="36.1" y="36.7">PWR_IN1</text>
<text x="36.1" y="39.2">PWR_IN2</text>
<text x="36.1" y="41.7">PWR_IN3</text>
<text x="50" y="36.7">NE555_OUT</text>
<text x="51.9" y="39.2">PW_OUT1</text>
<text x="51.9" y="41.7">PW_OUT2</text>
<text x="36.1" y="44.3">PWR_IN4</text>
<text x="98.1" y="64.6">PA14</text>
<text x="53.9" y="67.1">CANH</text>
<text x="53.9" y="69.7">CANL</text>
<text x="98.1" y="69.7">PB11</text>
<text x="99.4" y="67.1">PA8</text>
<text x="53.9" y="72.2">Motor_Drive1</text>
<text x="53.9" y="77.3">Cur Sense1</text>
<text x="53.9" y="74.8">Motor_Drive2</text>
<text x="98" y="77.3">PC13</text>
<text x="99.4" y="72.2">PB6</text>
<text x="99.4" y="74.8">PB7</text>
<text x="53.9" y="79.8">L298_Out1</text>
<text x="53.9" y="82.4">L298_Out2</text>
<text x="91.4" y="79.8">TIM16_CH1</text>
<text x="91.4" y="82.4">TIM17_CH1</text>
<text x="53.9" y="84.9">L298_Out3</text>
<text x="53.9" y="87.5">L298_Out4</text>
<text x="92.6" y="87.5">TIM3_CH2</text>
<text x="92.6" y="84.9">TIM2_CH3</text>
<text x="53.9" y="90">BOOT0</text>
<text x="90.3" y="90">USART1_RX</text>
<text x="90.5" y="92.5">USART1_TX</text>
<text x="97.7" y="95.1">VBAT</text>
<text x="53.9" y="100.2">L298_ENAA</text>
<text x="53.9" y="105.2">L298_IN1</text>
<text x="53.9" y="107.8">L298_IN2</text>
<text x="53.9" y="102.7">L298_ENAB</text>
<text x="92.8" y="105.2">ADC1_IN2</text>
<text x="92.8" y="102.7">ADC1_IN1</text>
<text x="53.9" y="110.3">L298_IN3</text>
<text x="53.9" y="112.9">L298_IN4</text>
<text x="53.9" y="117.9">ADC_CurSigR</text>
<text x="53.9" y="120.5">ADC_CurSig</text>
<text x="53.9" y="123">ADC1_IN3</text>
<text x="53.9" y="125.6">ADC1_IN4</text>
<text x="90.2" y="123">DAC2_OUT1</text>
<text x="90.2" y="125.6">DAC1_OUT2</text>
<text x="53.9" y="128.1">ADC1_IN11</text>
<text x="53.9" y="130.6">ADC1_IN12</text>
<text x="53.9" y="133.2">ADC1_IN13</text>
<text x="53.9" y="135.7">ADC2_IN4</text>
<text x="53.9" y="143.3">ADC2_IN14</text>
<text x="53.9" y="138.3">ADC2_IN12</text>
<text x="53.9" y="140.8">ADC2_IN13</text>
<text x="91.6" y="143.3">SPI1_MOSI</text>
<text x="53.9" y="145.9">ADC2_IN15</text>
<text x="95.4" y="148.4">Cur_Sig</text>
<text x="93.8" y="151">Cur_SigR</text>
<text x="91.5" y="161.1">SPI1_SCS1</text>
<text x="91.6" y="158.6">SPI1_MISO</text>
<text x="92.8" y="163.7">SPI1_SCK</text>
<text x="96.1" y="166.2">CAN_S</text>
<text x="94.4" y="171.3">CAN_RX</text>
<text x="94.7" y="168.7">CAN_TX</text>
</g>
<text font-size="2.2" x="152.4" y="172.3">Size</text>
<g font-size="1.8">
<text x="26.7" y="1.9">5</text>
<text x="75" y="1.9">4</text>
<text x="123.2" y="1.9">3</text>
<text x="171.5" y="1.9">2</text>
<text x="219.8" y="1.9">1</text>
<text x=".7" y="26.4">D</text>
<text x="244.5" y="26.4">D</text>
<text x=".7" y="70.9">C</text>
<text x="244.5" y="70.9">C</text>
<text x=".7" y="115.3">B</text>
<text x="244.5" y="115.3">B</text>
<text x=".7" y="159.8">A</text>
<text x="244.5" y="159.8">A</text>
<text x="26.7" y="182.2">5</text>
<text x="75" y="182.2">4</text>
<text x="123.2" y="182.2">3</text>
<text x="171.5" y="182.2">2</text>
<text x="219.8" y="182.2">1</text>
</g>
</svg>
